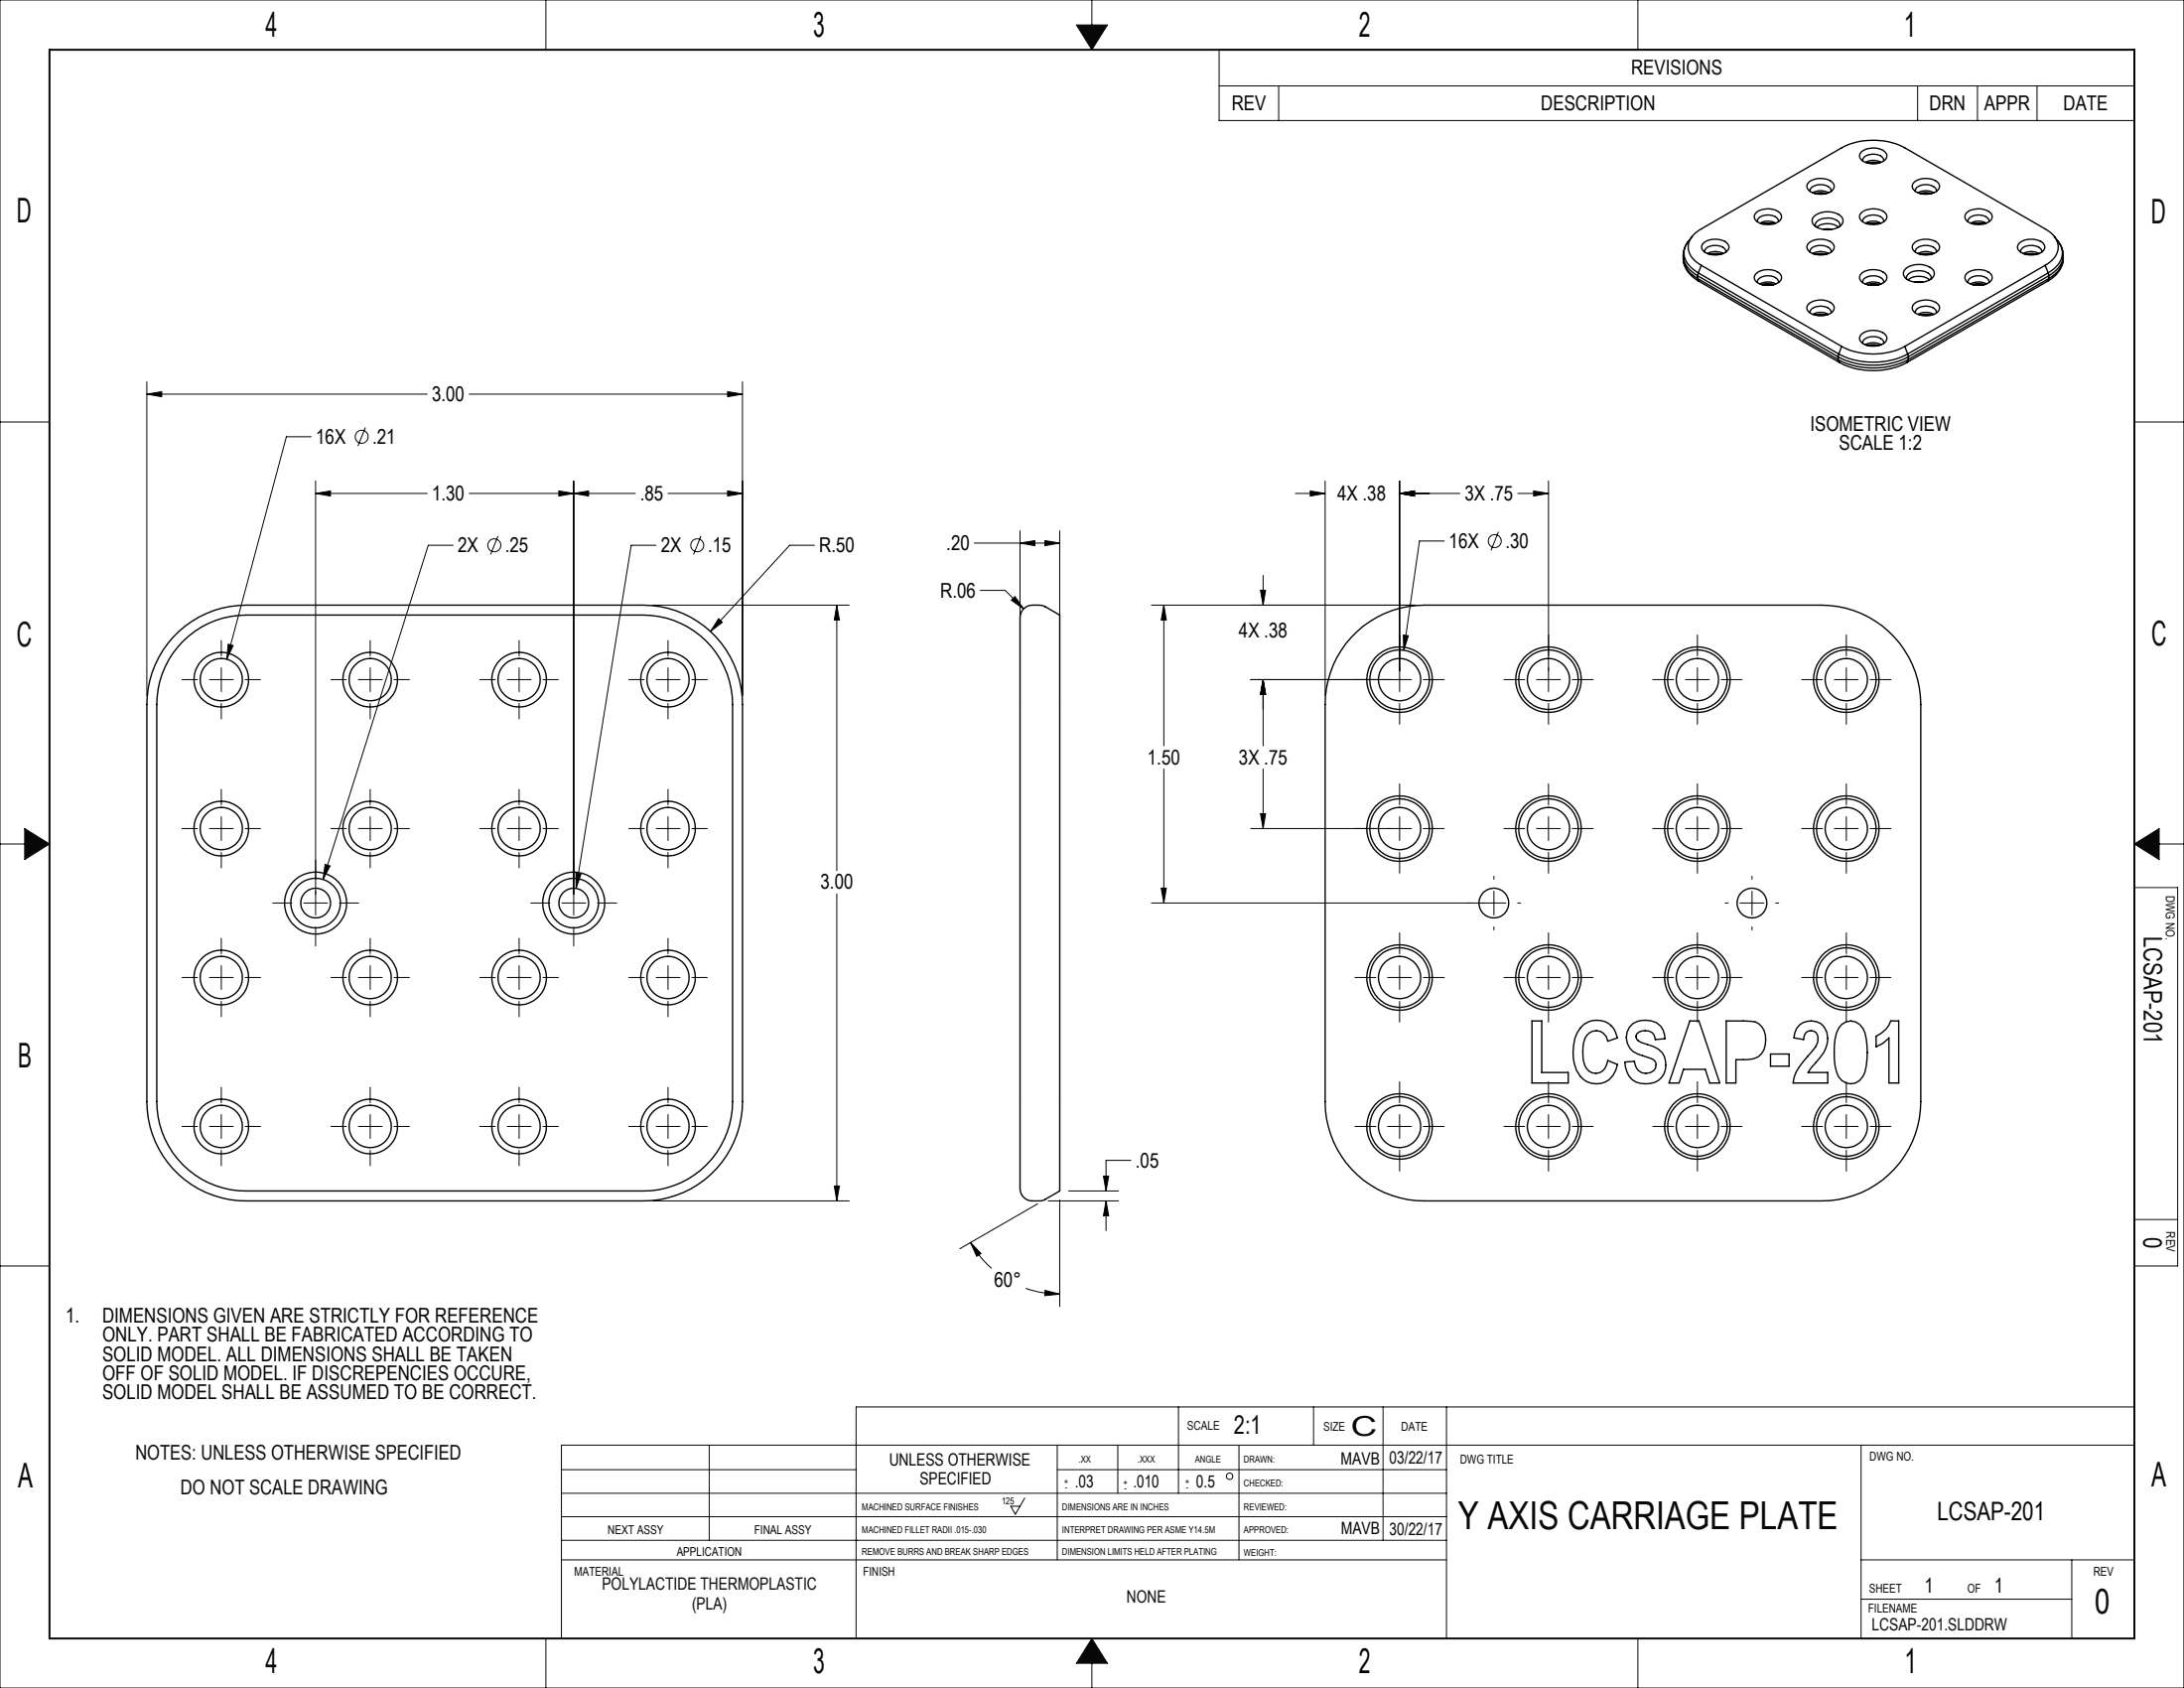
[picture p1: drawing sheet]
<svg xmlns="http://www.w3.org/2000/svg" width="559mm" height="432mm" viewBox="0 0 559 432" stroke-linecap="round" stroke-linejoin="round" font-family="sans-serif">
<g fill="none" stroke="#000" stroke-width=".25">
<path d="M270.5 369.7v29.3M286 369.7v12.3M317 369.7v29.3M143.7 399h226.4M262.2 383.2l-2.4 4.1-1.2-2h2.4"/>
<circle cx="314.6" cy="377.6" r=".82"/>
</g>
<g fill="none" stroke="#0a0605" stroke-width=".25">
<path d="M0 0h558.8v431.8h-558.8zM139.7 0v12.7M275.4 6.4h8l-4 6.3zM279.4 0v6.4M419.1 0v12.7M0 107.9h12.7M546.1 107.9h12.7M0 215.9h6.3M6.3 211.9l6.4 4-6.4 4zM546.1 215.9l6.4-4v8zM552.5 215.9h6.3M546.1 227h11.1v96.9h-11.1"/>
<path d="M546.1 312h11.1M0 323.9h12.7M301.5 359.9v22.1M336.1 359.9v9.8M353.9 359.9v34.1M370.1 359.9v59.2M546.1 359.9h-327.1v59.2M143.7 376h75.3M181.5 369.7v24.3M270.5 376h99.6M476.2 369.7v49.4M546.1 369.7h-402.4v49.4"/>
<path d="M143.7 382h226.4M143.7 394h226.4M143.7 388h226.4M476.2 399h69.9M530.1 399v20.1M139.7 419.1v12.7M279.4 419.1l4 6.4h-8zM419.1 419.1v12.7M476.2 409.1h53.9M279.4 425.5v6.3"/>
</g>
<path d="M12.7 12.7h533.4v406.4h-533.4z" fill="none" stroke="#0a0605" stroke-width=".5"/>
<path d="M275.4 6.4h8l-4 6.3zM546.1 215.9l6.4-4v8zM279.4 419.1l-4 6.4h8zM6.3 211.9v8l6.4-4z" fill-rule="evenodd" fill="#0a0605"/>
<g fill="none" stroke="#000" stroke-width=".25">
<path d="M311.9 12.7h234.2v18.1h-234.2zM311.9 22h234.2M327.2 22v8.8M490.6 22v8.8M506 22v8.8M521.2 22v8.8M37.6 97.6v80.3M190 97.6v80.3M37.6 100.8l3.8-.6v1.3zM37.6 100.8h71.7M79.6 111.7h-6.3l-15.3 56.9M93.5 109.4l-1.9 4.7"/>
<path d="M120.1 100.8h69.9M186.2 100.2l3.8 .6-3.8 .7zM80.8 126.2l3.8-.6v1.3zM80.8 123v111.1M80.8 126.2h28.5M115.9 139.5h-6.3l-26.9 85.5M120.1 126.2h42.5M127.4 137.1l-1.9 4.8M143 125.6l3.8 .6-3.8 .7zM146.8 126.2l3.8-.6v1.3zM146.8 123v111.1M167.9 139.5h-6.4l-14.1 87.8"/>
<path d="M170.9 126.2h19.1M179.4 137.1l-2 4.8M186.2 125.6l3.8 .6-3.8 .7zM208.4 139.5h-6.4l-20.2 22M249.3 138.9h21.8M261 138.9l3.8-.6v1.3zM261 135.7v42.2M267.3 138.3l3.8 .6-3.8 .7zM271.1 135.7v42.2M331.4 126.2h7.7M335.2 125.6l3.9 .6-3.9 .7zM339.1 123v54.9"/>
<path d="M358.1 126.2l3.8-.6v1.3zM358.1 123v53.9M358.1 126.2h15.4M369.5 138.4h-6.3l-4 27.9M383.4 136l-1.9 4.8M388.3 126.2h7.9M392.4 125.6l3.8 .6-3.8 .7zM396.2 123v53.9M166.9 154.8h50.4M183.9 158.3l.9 .9-3 2.3zM214.1 154.8l.7 3.8h-1.3zM214.1 154.8v67.9"/>
<path d="M250.8 151h6.4l4.7 4.8M259.7 152.6l2.2 3.2-3.1-2.3zM294.6 154.8h67.6M297.8 154.8l.6 3.8h-1.3zM297.8 154.8v36M322.5 151h1.3l-.6 3.8zM323.2 147.2v7.6M46.6 173.8h3.9M53.6 173.8h6.1M56.6 163.8v4M56.6 170.8v6.1M56.6 180v3.9"/>
<path d="M58.4 164.8l1.3 .3-1.7 3.5zM62.7 173.8h4M84.7 173.8h3.9M91.7 173.8h6.1M94.7 163.8v4M94.7 170.8v6.1M94.7 180v3.9M100.8 173.8h4M122.8 173.8h3.9M129.8 173.8h6.1M132.8 163.8v4M132.8 170.8v6.1"/>
<path d="M132.8 180v3.9M138.9 173.8h4M160.9 173.8h3.9M167.9 173.8h6.1M170.9 163.8v4M170.9 170.8v6.1M170.9 180v3.9M177 173.8h4M323.2 173.8l.6 3.9h-1.3zM323.2 173.8v17M358.1 180v5.3M359.1 162.5l1.3 .1-1.2 3.7z"/>
<path d="M361.1 173.8h-41.1M364.2 173.8h5.3M384.8 173.8h5.3M393.1 173.8h6.1M396.2 180v5.3M402.3 173.8h5.3M422.9 173.8h5.3M431.2 173.8h6.1M434.3 162.4v5.4M434.3 170.8v6.1M434.3 180v5.3M440.4 173.8h5.3"/>
<path d="M461 173.8h5.3M469.3 173.8h6.1M472.4 162.4v5.4M472.4 170.8v6.1M472.4 180v5.3M478.5 173.8h5.3M297.8 196.7v34.3M323.2 196.7v15.2M46.6 211.9h3.9M53.6 211.9h6.1M56.6 201.9v4M56.6 208.9v6.1"/>
<path d="M56.6 218.1v3.9M62.7 211.9h4M84.7 211.9h3.9M91.7 211.9h6.1M94.7 201.9v4M94.7 208.9v6.1M94.7 218.1v3.9M100.8 211.9h4M122.8 211.9h3.9M129.8 211.9h6.1M132.8 201.9v4M132.8 208.9v6.1"/>
<path d="M132.8 218.1v3.9M138.9 211.9h4M160.9 211.9h3.9M167.9 211.9h6.1M170.9 201.9v4M170.9 208.9v6.1M170.9 218.1v3.9M177 211.9h4M322.5 208.1h1.3l-.6 3.8zM358.1 200.5v5.4M358.1 208.9v6.1M358.1 218.1v5.3"/>
<path d="M361.1 211.9h-41.1M364.2 211.9h5.3M384.8 211.9h5.3M393.1 211.9h6.1M396.2 200.5v5.4M396.2 208.9v6.1M396.2 218.1v5.3M402.3 211.9h5.3M422.9 211.9h5.3M431.2 211.9h6.1M434.3 200.5v5.4M434.3 208.9v6.1"/>
<path d="M434.3 218.1v5.3M440.4 211.9h5.3M461 211.9h5.3M469.3 211.9h6.1M472.4 200.5v5.4M472.4 208.9v6.1M472.4 218.1v5.3M478.5 211.9h5.3M69.8 231h4.8M77.7 231h6.1M80.8 237.1v4.9M83.2 221.1l1.3 .4-1.8 3.5z"/>
<path d="M86.9 231h4.9M135.8 231h4.9M143.8 231h6.1M146.8 237.1v4.9M147.4 223.4l1.3 .2-1.3 3.7zM152.9 231h4.9M214.1 228.6v78.6M297.1 227.2h1.3l-.6 3.8zM358.1 238.6v5.4M382.2 224.2v.7M382.2 228v6.1M382.2 237.1v.8"/>
<path d="M385.3 231h-90.7M388.3 231h.8M396.2 238.6v5.4M434.3 238.6v5.4M441.4 231h.8M445.2 231h6.1M448.3 224.2v.7M448.3 228v6.1M448.3 237.1v.8M454.3 231h.8M472.4 238.6v5.4M46.6 250h3.9"/>
<path d="M53.6 250h6.1M56.6 240v4M56.6 247v6.1M56.6 256.2v3.9M62.7 250h4M84.7 250h3.9M91.7 250h6.1M94.7 240v4M94.7 247v6.1M94.7 256.2v3.9M100.8 250h4M122.8 250h3.9"/>
<path d="M129.8 250h6.1M132.8 240v4M132.8 247v6.1M132.8 256.2v3.9M138.9 250h4M160.9 250h3.9M167.9 250h6.1M170.9 240v4M170.9 247v6.1M170.9 256.2v3.9M177 250h4M346.7 250h5.3"/>
<path d="M355 250h6.1M358.1 247v6.1M358.1 256.2v5.3M364.2 250h5.3M384.8 250h5.3M393.1 250h6.1M396.2 247v6.1M396.2 256.2v5.3M402.3 250h5.3M422.9 250h5.3M431.2 250h6.1M434.3 247v6.1"/>
<path d="M434.3 256.2v5.3M440.4 250h5.3M461 250h5.3M469.3 250h6.1M472.4 247v6.1M472.4 256.2v5.3M478.5 250h5.3M56.6 278.1v4M94.7 278.1v4M132.8 278.1v4M170.9 278.1v4M358.1 276.7v5.4"/>
<path d="M396.2 276.7v5.4M434.3 276.7v5.4M472.4 276.7v5.4M46.6 288.1h3.9M53.6 288.1h6.1M56.6 285.1v6.1M56.6 294.3v3.9M62.7 288.1h4M84.7 288.1h3.9M91.7 288.1h6.1M94.7 285.1v6.1M94.7 294.3v3.9"/>
<path d="M100.8 288.1h4M122.8 288.1h3.9M129.8 288.1h6.1M132.8 285.1v6.1M132.8 294.3v3.9M138.9 288.1h4M160.9 288.1h3.9M167.9 288.1h6.1M170.9 285.1v6.1M170.9 294.3v3.9M177 288.1h4M289.3 296.8h-6.3v7.9"/>
<path d="M346.7 288.1h5.3M355 288.1h6.1M358.1 285.1v6.1M358.1 294.3v5.3M364.2 288.1h5.3M384.8 288.1h5.3M393.1 288.1h6.1M396.2 285.1v6.1M396.2 294.3v5.3M402.3 288.1h5.3M422.9 288.1h5.3M431.2 288.1h6.1"/>
<path d="M434.3 285.1v6.1M434.3 294.3v5.3M440.4 288.1h5.3M461 288.1h5.3M469.3 288.1h6.1M472.4 285.1v6.1M472.4 294.3v5.3M478.5 288.1h5.3M166.9 307.2h50.4M213.5 303.4h1.3l-.7 3.8zM248.3 317.9l2.7 2.7-1.1 .8zM248.3 317.9a26.7 26.7 0 0 0 5.4 6.5"/>
<path d="M265.5 307.9l-19.9 11.5M268.2 307.2h18M271.1 307v27.2M273.4 304.7h12.8M282.3 300.8h1.4l-.7 3.9zM283 307.2l.7 3.8h-1.4zM283 307.2v7.6M262.4 329.6l3.6 1 5.1 .4M267.4 330.1l3.7 .9-3.8 .4z"/>
<circle cx="92.5" cy="111.7" r="1.66"/>
<circle cx="126.5" cy="139.5" r="1.66"/>
<circle cx="178.4" cy="139.5" r="1.66"/>
<circle cx="382.4" cy="138.4" r="1.66"/>
</g>
<path d="M37.6 100.8l3.8-.6v1.3zM186.2 100.2l3.8 .6-3.8 .7zM214.1 154.8l.7 3.8h-1.3zM213.5 303.4h1.3l-.7 3.8zM58.4 164.8l-.4 3.8 1.7-3.5zM83.2 221.1l-.5 3.9 1.8-3.5zM147.4 223.4v3.9l1.3-3.7zM80.8 126.2l3.8-.6v1.3zM143 125.6l3.8 .6-3.8 .7zM146.8 126.2l3.8-.6v1.3zM186.2 125.6l3.8 .6-3.8 .7zM183.9 158.3l-2.1 3.2 3-2.3zM261 138.9l3.8-.6v1.3zM267.3 138.3l3.8 .6-3.8 .7zM259.7 152.6l-.9 .9 3.1 2.3zM248.3 317.9l2.7 2.7-1.1 .8zM267.4 330.1l3.7 .9-3.8 .4zM283 307.2l.7 3.8h-1.4zM282.3 300.8h1.4l-.7 3.9zM359.1 162.5l.1 3.8 1.2-3.7zM358.1 126.2l3.8-.6v1.3zM392.4 125.6l3.8 .6-3.8 .7zM323.2 173.8l.6 3.9h-1.3zM322.5 208.1h1.3l-.6 3.8zM358.1 126.2l3.8-.6v1.3zM335.2 125.6l3.9 .6-3.9 .7zM323.2 173.8l.6 3.9h-1.3zM322.5 151h1.3l-.6 3.8zM297.1 227.2h1.3l-.6 3.8zM297.8 154.8l.6 3.8h-1.3z" fill="#000"/>
<g fill="none" stroke="#000" stroke-width=".35">
<path d="M476.2 38.9a4.8 4.8 0 0 1 6.4 .3 1.6 1.6 0 0 1-1.1 2.3 4.7 4.7 0 0 1-5.6-1.1l-.1-.6zM449.3 54.4a4.8 4.8 0 0 1 6.3 .4 1.6 1.6 0 0 1-1.1 2.2 4.7 4.7 0 0 1-5.6-1v-1zM449.7 56.7a1.76 1.76 0 0 1 1.9-1.6 2.93 2.93 0 0 1 3.4 1.3v.3M450.3 57.1a4.3 4.3 0 0 1 4 0M450.8 57.3l1.2-.2 1.8 .2M451 57.3h2.7M463.1 46.4a4.9 4.9 0 0 1 6 .6 1.75 1.75 0 0 1-1.6 2.4 4.4 4.4 0 0 1-5.1-1.2v-1zM463.1 49a1.59 1.59 0 0 1 1.6-1.6 3.4 3.4 0 0 1 3.7 1l.1 .6M463.8 49.3a4 4 0 0 1 4 0M464.1 55.4a5.5 5.5 0 0 1 7.2 .3 2.01 2.01 0 0 1-1.8 2.8 5.4 5.4 0 0 1-5.6-1.2l-.2-1zM464.3 49.5l1.2-.2 1.8 .2M464.5 57.9a1.76 1.76 0 0 1 1.6-1.9 4.3 4.3 0 0 1 4.5 1l.1 .9"/>
<path d="M464.5 49.5l1.1-.1 1.6 .1M464.9 58.1a4.6 4.6 0 0 1 5.5 0M466.6 58.7l.9-.2 1.1 .2M476.2 54.4a4.8 4.8 0 0 1 6.4 .4 1.6 1.6 0 0 1-1.1 2.2 4.7 4.7 0 0 1-5.6-1v-1zM476.6 56.7a1.56 1.56 0 0 1 1.6-1.6 3.2 3.2 0 0 1 3.8 1.3v.3M476.6 41.2a1.56 1.56 0 0 1 1.6-1.6 3.4 3.4 0 0 1 3.7 1l.1 .6M477.3 57.1a4.3 4.3 0 0 1 4 0M477.3 41.5a4.3 4.3 0 0 1 4 0M477.8 57.3l1.1-.2 1.9 .2M477.8 41.7l1.1-.2 1.9 .2M477.9 57.3h2.8M477.9 41.7h2.8"/>
<path d="M489.7 46.7a4.8 4.8 0 0 1 6.4 .3 1.75 1.75 0 0 1-1.6 2.4 4.4 4.4 0 0 1-5.1-1.2l-.1-1zM490.1 49a1.52 1.52 0 0 1 1.5-1.6 3.5 3.5 0 0 1 3.8 1v.6M490.7 49.3a4 4 0 0 1 4.1 0M491.2 49.5l1.2-.2 1.9 .2M491.4 49.5l1.1-.1 1.6 .1M503.2 54.4a4.9 4.9 0 0 1 6.4 .4 1.59 1.59 0 0 1-1.2 2.2 4.9 4.9 0 0 1-5.4-.8l-.3-.9zM503.5 56.7a2.09 2.09 0 0 1 2.5-1.7 2.76 2.76 0 0 1 2.9 1.4v.3M504.2 57.1a4.3 4.3 0 0 1 4 0M504.7 57.3l1.2-.2 1.9 .2M504.9 57.3h2.7M430.7 66.1a6.9 6.9 0 0 0 4 5.9M430.7 65.4a6.3 6.3 0 0 0 3.7 5.2"/>
<path d="M430.7 66.1a6.3 6.3 0 0 0 3.7 5.2M430.7 65.4v.7M432 61.7l-1 1.8-.3 1.9M432.9 60.5l-.9 1.3a4.7 4.7 0 0 0 1.2 7.1l1.3 .9M434.4 71.3l.3 .7M434.4 70.6l35.9 20.7M434.4 71.3l35.9 20.7M434.4 70.6v.7M434.5 69.8l-.1 .8M434.5 69.8l36 20.8M434.7 72l35.9 20.7M435.3 67.9a5.2 5.2 0 0 1-3.2-5.8l.5-1.1 .9-1.1 1.8-1.3 35.9-20.8a17.8 17.8 0 0 1 16.2 0l35.9 20.8a5.1 5.1 0 0 1 3.2 5.7l-.9 1.7-1 1-1.3 .9"/>
<path d="M435.3 67.9l35.9 20.7M435.3 67.9l-.8 1.9M435.8 62.2a5 5 0 0 1 6.2 .1 1.52 1.52 0 0 1-1 2.5 5 5 0 0 1-5.4-.8l-.2-.9zM436.2 64.5a1.77 1.77 0 0 1 2-1.7 2.87 2.87 0 0 1 3.4 1.4v.3M436.8 64.9a4.1 4.1 0 0 1 4.1 0M437.3 65l1.8-.2 1.3 .2M437.5 65.1l1.1-.2 1.6 .2M449.3 70a4.8 4.8 0 0 1 6.3 .3 1.6 1.6 0 0 1-1.1 2.3 4.9 4.9 0 0 1-5.4-.8l-.3-.9zM449.7 72.3a1.59 1.59 0 0 1 1.5-1.6 3.2 3.2 0 0 1 3.8 1.3v.3M450.3 72.6a4.3 4.3 0 0 1 4 0M450.8 72.8l1.2-.2 1.8 .2M451 72.8l1.1-.1 1.6 .1"/>
<path d="M462.8 62.2a5 5 0 0 1 6.1 .1 1.56 1.56 0 0 1-.9 2.5 5 5 0 0 1-5.4-.8l-.3-.9zM462.8 77.8a4.8 4.8 0 0 1 6.3 .3 1.77 1.77 0 0 1-1.6 2.4 4.6 4.6 0 0 1-5.1-1.2l-.1-.7zM463.1 64.5a1.76 1.76 0 0 1 2-1.7 2.89 2.89 0 0 1 3.4 1.4v.3M463.8 64.9a4 4 0 0 1 4 0M464.3 65l1.7-.2 1.3 .2M464.5 65.1l1.1-.2 1.6 .2M476.2 70a4.8 4.8 0 0 1 6.4 .3 1.6 1.6 0 0 1-1.1 2.3 4.9 4.9 0 0 1-5.4-.8l-.3-.9zM476.6 72.3a1.52 1.52 0 0 1 1.6-1.6 3.2 3.2 0 0 1 3.8 1.3v.3M477.3 72.6a4.3 4.3 0 0 1 4 0M477.8 72.8l1.1-.2 1.9 .2M477.9 72.8l1.2-.1 1.6 .1M487.5 68.9a5.5 5.5 0 0 1 7.2 .2 1.78 1.78 0 0 1-1.4 2.7 5.6 5.6 0 0 1-6-1l-.3-1z"/>
<path d="M487.8 71.4a2.2 2.2 0 0 1 2.6-2.1 3.4 3.4 0 0 1 3.7 1.5v.6M488.2 71.6a4.6 4.6 0 0 1 5.5 0M489.7 62.2a5 5 0 0 1 6.2 .1 1.55 1.55 0 0 1-1 2.5 4.7 4.7 0 0 1-5.5-1.1l-.1-.9zM489.7 77.8a4.8 4.8 0 0 1 6.4 .3 1.77 1.77 0 0 1-1.6 2.4 4.6 4.6 0 0 1-5.1-1.2l-.1-.7zM490 72.2l.9-.2 1 .2M490.1 64.5a1.52 1.52 0 0 1 1.5-1.6 3.5 3.5 0 0 1 3.8 1v.6M490.7 64.9a4 4 0 0 1 4.1 0M491.2 65l1.8-.2 1.3 .2M491.4 65.1l1.1-.2 1.6 .2M503.2 70a4.9 4.9 0 0 1 6.4 .3 1.59 1.59 0 0 1-1.2 2.3 4.9 4.9 0 0 1-5.4-.8l-.3-.9zM503.5 72.3a2.09 2.09 0 0 1 2.5-1.7 2.34 2.34 0 0 1 2.9 1.7M504.2 72.6a4.3 4.3 0 0 1 4 0"/>
<path d="M504.7 72.8l1.2-.2 1.9 .2M504.9 72.8l1.1-.1 1.6 .1M516.6 62.2a5.1 5.1 0 0 1 6.2 .1 1.55 1.55 0 0 1-.9 2.5 5 5 0 0 1-5.4-.8l-.3-.9zM517 64.5a1.77 1.77 0 0 1 2-1.7 2.87 2.87 0 0 1 3.4 1.4v.3M517.7 64.9a4.1 4.1 0 0 1 4 0M518.2 65l1.7-.2 1.3 .2M518.3 65.1l1.2-.2 1.6 .2M523.3 67.9l-35.9 20.7M523.3 67.9l.8 1.9M523.8 72l-35.9 20.7M524.1 69.8l.1 .8M524.1 69.8l-36 20.8"/>
<path d="M524.2 71.3l-.4 .7M524.2 70.6l-35.9 20.7M524.2 71.3l-35.9 20.7M524.2 70.6v.7M525.6 60.5l1 1.3a4.7 4.7 0 0 1-1.2 7.1l-1.3 .9M526.6 61.7l1 1.9 .3 1.8M527.9 66.1a6.9 6.9 0 0 1-4.1 5.9M527.9 65.4a6.3 6.3 0 0 1-3.7 5.2M527.9 66.1a6.3 6.3 0 0 1-3.7 5.2M527.9 65.4v.7M463.1 80a1.76 1.76 0 0 1 2-1.6 2.89 2.89 0 0 1 3.4 1.4v.2M463.8 80.4a4 4 0 0 1 4 0"/>
<path d="M464.3 80.6l1.2-.2 1.8 .2M464.5 80.6h2.7M470.3 91.3a19.8 19.8 0 0 0 18 0M470.3 92a19.8 19.8 0 0 0 18 0M470.3 92l.3 .7M470.3 91.3v.7M470.5 90.6a19.7 19.7 0 0 0 17.6 0M470.5 90.6l-.2 .7M470.6 92.7a19 19 0 0 0 17.3 0M471.2 88.6a17.8 17.8 0 0 0 16.2 0M471.2 88.6l-.7 2M476.2 85.5a4.8 4.8 0 0 1 6.4 .4 1.75 1.75 0 0 1-1.6 2.4 4.4 4.4 0 0 1-5.1-1.3v-.9z"/>
<path d="M476.6 87.8a1.52 1.52 0 0 1 1.6-1.5 3.2 3.2 0 0 1 3.8 1.2v.3M477.3 88.2a4 4 0 0 1 4 0M477.8 88.4l1.1-.2 1.9 .2M477.9 88.4l1.2-.1 1.6 .1M487.4 88.6l.7 2M488.1 90.6l.2 .7M488.3 92l-.4 .7M488.3 91.3v.7M490.1 80a2.01 2.01 0 0 1 2.4-1.7 2.72 2.72 0 0 1 2.9 1.5v.2M490.7 80.4a4 4 0 0 1 4.1 0M491.2 80.6l1.2-.2 1.9 .2M491.4 80.6h2.7"/>
<path d="M261.9 155.8a4.6 4.6 0 0 1 4.2-1l1 .2 4 2.3v147.4l-4 2.3-1.2 .2a4.4 4.4 0 0 1-4-.9 5.9 5.9 0 0 1-.9-4.4v-141.8a6 6 0 0 1 .9-4.3zM45.8 161.5a25.5 25.5 0 0 1 17.2-6.7h101.6a25.4 25.4 0 0 1 25.4 25.4v101.6a25.4 25.4 0 0 1-25.4 25.4h-101.6a25.4 25.4 0 0 1-25.4-25.4v-101.6a25.5 25.5 0 0 1 8.2-18.7zM46.8 164a22.9 22.9 0 0 1 16.2-6.7h101.6a22.9 22.9 0 0 1 22.8 22.9v101.6a22.8 22.8 0 0 1-22.8 22.9h-101.6a22.8 22.8 0 0 1-22.9-22.9v-101.6a22.9 22.9 0 0 1 6.7-16.2zM345.8 163a25.4 25.4 0 0 1 18.7-8.2h101.6a25.5 25.5 0 0 1 25.4 25.4v101.6a25.4 25.4 0 0 1-25.4 25.4h-101.6a25.4 25.4 0 0 1-25.4-25.4v-101.6a25.5 25.5 0 0 1 6.7-17.2zM392 261.2h2.5v13.2h6.7v2.6h-9.2zM404.4 263a5.4 5.4 0 0 1 5.5-1.9 5.4 5.4 0 0 1 3.9 4.4l-2.4 .8a3.1 3.1 0 0 0-3.3-2.6 3.1 3.1 0 0 0-2.9 3 10.1 10.1 0 0 0 .8 6.7 2.87 2.87 0 0 0 2.9 1.1 2.87 2.87 0 0 0 2.2-2.2l.3-1 2.4 1a5.4 5.4 0 0 1-4.6 4.9 5.4 5.4 0 0 1-5.8-3.4 11.8 11.8 0 0 1 1-10.8zM417.9 261.8a6.1 6.1 0 0 1 7 .7l.6 1 .5 2.2-2.5 .2a2.27 2.27 0 0 0-2.5-2.2 2.06 2.06 0 0 0-2.4 1.4 2.15 2.15 0 0 0 1.8 1.7 10 10 0 0 1 4.9 2.4 5 5 0 0 1 .1 6 5 5 0 0 1-5.6 1.9 5.2 5.2 0 0 1-4.1-5.4l2.5-.2a2.92 2.92 0 0 0 2 3 2.92 2.92 0 0 0 3.4-1.3 1.75 1.75 0 0 0-1.2-2.4 10.1 10.1 0 0 1-5.4-2.7 4.6 4.6 0 0 1 .9-6.3zM432.4 261.2h2.3l5.3 15.8h-2.6l-1.1-3.5h-5.6l-1.1 3.5h-2.6zM441.7 261.2h6a4.2 4.2 0 0 1 4.1 4.9 4.4 4.4 0 0 1-4.5 4.9l-3.2 .1v5.9h-2.4zM453 269.6h4.8v3.1h-4.8zM460.6 262.1a4.4 4.4 0 0 1 5.2-.2 4.4 4.4 0 0 1 1.7 5 9.6 9.6 0 0 1-2.8 4.8l-2.1 2.7h5v2.6h-8.8a9.4 9.4 0 0 1 2.6-5.5 19.4 19.4 0 0 0 3.7-4.9 2.09 2.09 0 0 0-1.7-2.9 1.88 1.88 0 0 0-1.9 2.2l-2.5-.4 .2-1.3 .5-1.2zM471.2 262.1a3.7 3.7 0 0 1 6 2.1 21.4 21.4 0 0 1 0 10 3.7 3.7 0 0 1-3.7 3 3.7 3.7 0 0 1-3.6-3 21.2 21.2 0 0 1 0-10l.5-1.2z"/>
<path d="M483.8 261.2h2v15.8h-2.5v-11.5l-1.7 1.5-1.6 .8v-2.7a6.6 6.6 0 0 0 3.8-3.9z"/>
<circle cx="56.6" cy="173.9" r="5.4"/>
<circle cx="56.6" cy="173.9" r="7"/>
<circle cx="94.7" cy="173.9" r="5.4"/>
<circle cx="94.7" cy="173.9" r="7"/>
<circle cx="132.8" cy="173.9" r="5.4"/>
<circle cx="132.8" cy="173.9" r="7"/>
<circle cx="170.9" cy="173.9" r="5.4"/>
<circle cx="170.9" cy="173.9" r="7"/>
<circle cx="358.1" cy="173.9" r="5.4"/>
<circle cx="358.1" cy="173.9" r="8.4"/>
<circle cx="358.1" cy="173.8" r="7.6"/>
<circle cx="396.2" cy="173.9" r="5.4"/>
<circle cx="396.2" cy="173.9" r="8.4"/>
<circle cx="396.2" cy="173.8" r="7.6"/>
<circle cx="434.3" cy="173.9" r="8.4"/>
<circle cx="434.3" cy="173.9" r="5.4"/>
<circle cx="434.3" cy="173.8" r="7.6"/>
<circle cx="472.4" cy="173.9" r="8.4"/>
<circle cx="472.4" cy="173.9" r="5.4"/>
<circle cx="472.4" cy="173.8" r="7.6"/>
<circle cx="56.6" cy="212" r="5.4"/>
<circle cx="56.6" cy="212" r="7"/>
<circle cx="94.7" cy="212" r="5.4"/>
<circle cx="94.7" cy="212" r="7"/>
<circle cx="132.8" cy="212" r="5.4"/>
<circle cx="132.8" cy="212" r="7"/>
<circle cx="170.9" cy="212" r="5.4"/>
<circle cx="170.9" cy="212" r="7"/>
<circle cx="358.1" cy="212" r="5.4"/>
<circle cx="358.1" cy="212" r="8.4"/>
<circle cx="358.1" cy="211.9" r="7.6"/>
<circle cx="396.2" cy="212" r="5.4"/>
<circle cx="396.2" cy="212" r="8.4"/>
<circle cx="396.2" cy="211.9" r="7.6"/>
<circle cx="434.3" cy="212" r="8.4"/>
<circle cx="434.3" cy="212" r="5.4"/>
<circle cx="434.3" cy="211.9" r="7.6"/>
<circle cx="472.4" cy="212" r="8.4"/>
<circle cx="472.4" cy="212" r="5.4"/>
<circle cx="472.4" cy="211.9" r="7.6"/>
<circle cx="80.8" cy="231" r="6.4"/>
<circle cx="80.8" cy="231" r="7.9"/>
<circle cx="80.8" cy="231" r="3.8"/>
<circle cx="146.8" cy="231" r="6.4"/>
<circle cx="146.8" cy="231" r="7.9"/>
<circle cx="146.8" cy="231" r="3.8"/>
<circle cx="382.2" cy="231" r="3.8"/>
<circle cx="448.3" cy="231" r="3.8"/>
<circle cx="56.6" cy="250.1" r="5.4"/>
<circle cx="56.6" cy="250.1" r="7"/>
<circle cx="94.7" cy="250.1" r="5.4"/>
<circle cx="94.7" cy="250.1" r="7"/>
<circle cx="132.8" cy="250.1" r="5.4"/>
<circle cx="132.8" cy="250.1" r="7"/>
<circle cx="170.9" cy="250.1" r="5.4"/>
<circle cx="170.9" cy="250.1" r="7"/>
<circle cx="358.1" cy="250.1" r="5.4"/>
<circle cx="358.1" cy="250.1" r="8.4"/>
<circle cx="358.1" cy="250" r="7.6"/>
<circle cx="396.2" cy="250.1" r="5.4"/>
<circle cx="396.2" cy="250.1" r="8.4"/>
<circle cx="396.2" cy="250" r="7.6"/>
<circle cx="434.3" cy="250.1" r="8.4"/>
<circle cx="434.3" cy="250.1" r="5.4"/>
<circle cx="434.3" cy="250" r="7.6"/>
<circle cx="472.4" cy="250.1" r="8.4"/>
<circle cx="472.4" cy="250.1" r="5.4"/>
<circle cx="472.4" cy="250" r="7.6"/>
<circle cx="56.6" cy="288.2" r="5.4"/>
<circle cx="56.6" cy="288.2" r="7"/>
<circle cx="94.7" cy="288.2" r="5.4"/>
<circle cx="94.7" cy="288.2" r="7"/>
<circle cx="132.8" cy="288.2" r="5.4"/>
<circle cx="132.8" cy="288.2" r="7"/>
<circle cx="170.9" cy="288.2" r="5.4"/>
<circle cx="170.9" cy="288.2" r="7"/>
<circle cx="358.1" cy="288.2" r="5.4"/>
<circle cx="358.1" cy="288.2" r="8.4"/>
<circle cx="358.1" cy="288.1" r="7.6"/>
<circle cx="396.2" cy="288.2" r="5.4"/>
<circle cx="396.2" cy="288.2" r="8.4"/>
<circle cx="396.2" cy="288.1" r="7.6"/>
<circle cx="434.3" cy="288.2" r="8.4"/>
<circle cx="434.3" cy="288.2" r="5.4"/>
<circle cx="434.3" cy="288.1" r="7.6"/>
<circle cx="472.4" cy="288.2" r="8.4"/>
<circle cx="472.4" cy="288.2" r="5.4"/>
<circle cx="472.4" cy="288.1" r="7.6"/>
</g>
<text font-size="9.9" fill="#0a0605" x="373.1" y="391.2">Y AXIS CARRIAGE PLATE</text>
<g font-size="8.7" fill="#0a0605">
<text x="68" y="9.4">4</text>
<text x="208.1" y="9.3">3</text>
<text x="347.7" y="9.3">2</text>
<text x="487.1" y="9.4">1</text>
<text x="4.3" y="57">D</text>
<text x="550.4" y="57.2">D</text>
<text x="4.3" y="165.3">C</text>
<text x="550.5" y="165.1">C</text>
<text x="4.6" y="273.1">B</text>
<text x="4.6" y="380.6">A</text>
<text x="550.5" y="380.4">A</text>
<text x="536" y="412.8">0</text>
<text x="67.9" y="428">4</text>
<text x="208.1" y="428">3</text>
<text x="487.3" y="428.1">1</text>
</g>
<text font-size="8.7" x="347.7" y="428.1">2</text>
<text font-size="7" fill="#0a0605" x="345.7" y="367.2">C</text>
<g font-size="6.5" fill="#0a0605">
<text x="548.5" y="239.5" transform="rotate(90 548.5 239.5)">LCSAP-201</text>
<text x="548.4" y="316.4" transform="rotate(90 548.4 316.4)">0</text>
<text x="315.7" y="366.7">2:1</text>
</g>
<text font-size="6.5" x="495.7" y="388.9">LCSAP-201</text>
<g font-size="5.2">
<text x="417.3" y="19.1">REVISIONS</text>
<text x="315.1" y="28.1">REV</text>
<text x="394.3" y="28.1">DESCRIPTION</text>
<text x="493.7" y="28.1">DRN</text>
<text x="507.7" y="28.1">APPR</text>
<text x="527.9" y="28.1">DATE</text>
<text x="110.5" y="102.6">3.00</text>
<text x="80.8" y="113.5">16X</text>
<text x="95.3" y="113.5">.21</text>
<text x="463.1" y="110.1">ISOMETRIC VIEW</text>
<text x="470.5" y="115">SCALE 1:2</text>
<text x="110.5" y="128">1.30</text>
<text x="163.8" y="128">.85</text>
<text x="342.2" y="128">4X .38</text>
<text x="374.7" y="128">3X .75</text>
<text x="117.1" y="141.3">2X</text>
<text x="129.2" y="141.3">.25</text>
<text x="169.1" y="141.3">2X</text>
<text x="181.2" y="141.3">.15</text>
<text x="209.6" y="141.3">R.50</text>
<text x="242.1" y="140.7">.20</text>
<text x="370.7" y="140.2">16X</text>
<text x="385.2" y="140.2">.30</text>
<text x="240.6" y="152.8">R.06</text>
<text x="317" y="163.1">4X .38</text>
<text x="293.6" y="195.5">1.50</text>
<text x="317" y="195.5">3X .75</text>
<text x="210" y="227.5">3.00</text>
<text x="290.6" y="298.6">.05</text>
<text x="254.4" y="329.2">60°</text>
<text x="16.8" y="338.3">1.</text>
<text x="26.2" y="338.4">DIMENSIONS GIVEN ARE STRICTLY FOR REFERENCE</text>
<text x="26.2" y="343.3">ONLY. PART SHALL BE FABRICATED ACCORDING TO</text>
<text x="26.2" y="348.2">SOLID MODEL. ALL DIMENSIONS SHALL BE TAKEN</text>
<text x="26.2" y="353.1">OFF OF SOLID MODEL. IF DISCREPENCIES OCCURE,</text>
<text x="26.2" y="358">SOLID MODEL SHALL BE ASSUMED TO BE CORRECT.</text>
<text x="492.5" y="407.3">1</text>
<text x="510.3" y="407.3">1</text>
</g>
<g font-size="5.2" fill="#0a0605">
<text x="34.6" y="373.4">NOTES: UNLESS OTHERWISE SPECIFIED</text>
<text x="46.2" y="382.3">DO NOT SCALE DRAWING</text>
</g>
<g font-size="4.4">
<text x="227.5" y="374.8">UNLESS OTHERWISE</text>
<text x="343" y="374.6">MAVB</text>
<text x="235.3" y="379.6">SPECIFIED</text>
<text x="275" y="380.5">.03</text>
<text x="290" y="380.5">.010</text>
<text x="306.1" y="380.6">0.5</text>
<text x="343.1" y="392.5">MAVB</text>
</g>
<g font-size="4.4" fill="#0a0605">
<text x="355.5" y="374.5">03/22/17</text>
<text x="355.5" y="392.6">30/22/17</text>
<text x="154" y="406.6">POLYLACTIDE THERMOPLASTIC</text>
<text x="177" y="411.7">(PLA)</text>
<text x="288.3" y="409.9">NONE</text>
<text x="479" y="417">LCSAP-201.SLDDRW</text>
</g>
<g font-size="3.1">
<text x="554.2" y="229.1" transform="rotate(90 554.2 229.1)">DWG NO.</text>
<text x="554.2" y="315.1" transform="rotate(90 554.2 315.1)">REV</text>
<text x="358.5" y="366">DATE</text>
<text x="373.6" y="374.5">DWG TITLE</text>
<text x="478.4" y="373.7">DWG NO.</text>
<text x="155.5" y="392.4">NEXT ASSY</text>
<text x="193" y="392.4">FINAL ASSY</text>
<text x="173.2" y="398">APPLICATION</text>
<text x="146.9" y="403.1">MATERIAL</text>
<text x="220.9" y="403.2">FINISH</text>
<text x="478.2" y="407.4">SHEET</text>
<text x="503.4" y="407.4">OF</text>
<text x="535.6" y="403.2">REV</text>
<text x="478" y="412.6">FILENAME</text>
</g>
<g font-size="3.1" fill="#0a0605">
<text x="303.8" y="365.9">SCALE</text>
<text x="338.7" y="365.9">SIZE</text>
</g>
<g font-size="2.4">
<text x="276" y="374.1">.XX</text>
<text x="291.1" y="374.1">.XXX</text>
<text x="305.8" y="374.1">ANGLE</text>
<text x="318.3" y="374.1">DRAWN:</text>
<text x="272.2" y="379.8">+</text>
<text x="272.5" y="381.2">-</text>
<text x="287.4" y="380">+</text>
<text x="287.7" y="381.4">-</text>
<text x="303.2" y="379.8">+</text>
<text x="303.5" y="381.2">-</text>
<text x="318.3" y="380.2">CHECKED:</text>
<text x="220.5" y="386.2">MACHINED SURFACE FINISHES</text>
<text x="256.3" y="384.7">125</text>
<text x="271.8" y="386.2">DIMENSIONS ARE IN INCHES</text>
<text x="318.3" y="386.2">REVIEWED:</text>
<text x="220.5" y="392.3">MACHINED FILLET RADII .015-.030</text>
<text x="271.8" y="392.3">INTERPRET DRAWING PER ASME Y14.5M</text>
<text x="318.3" y="392.3">APPROVED:</text>
<text x="220.5" y="397.8">REMOVE BURRS AND BREAK SHARP EDGES</text>
<text x="271.8" y="397.8">DIMENSION LIMITS HELD AFTER PLATING</text>
<text x="318.3" y="398">WEIGHT:</text>
</g>
</svg>
